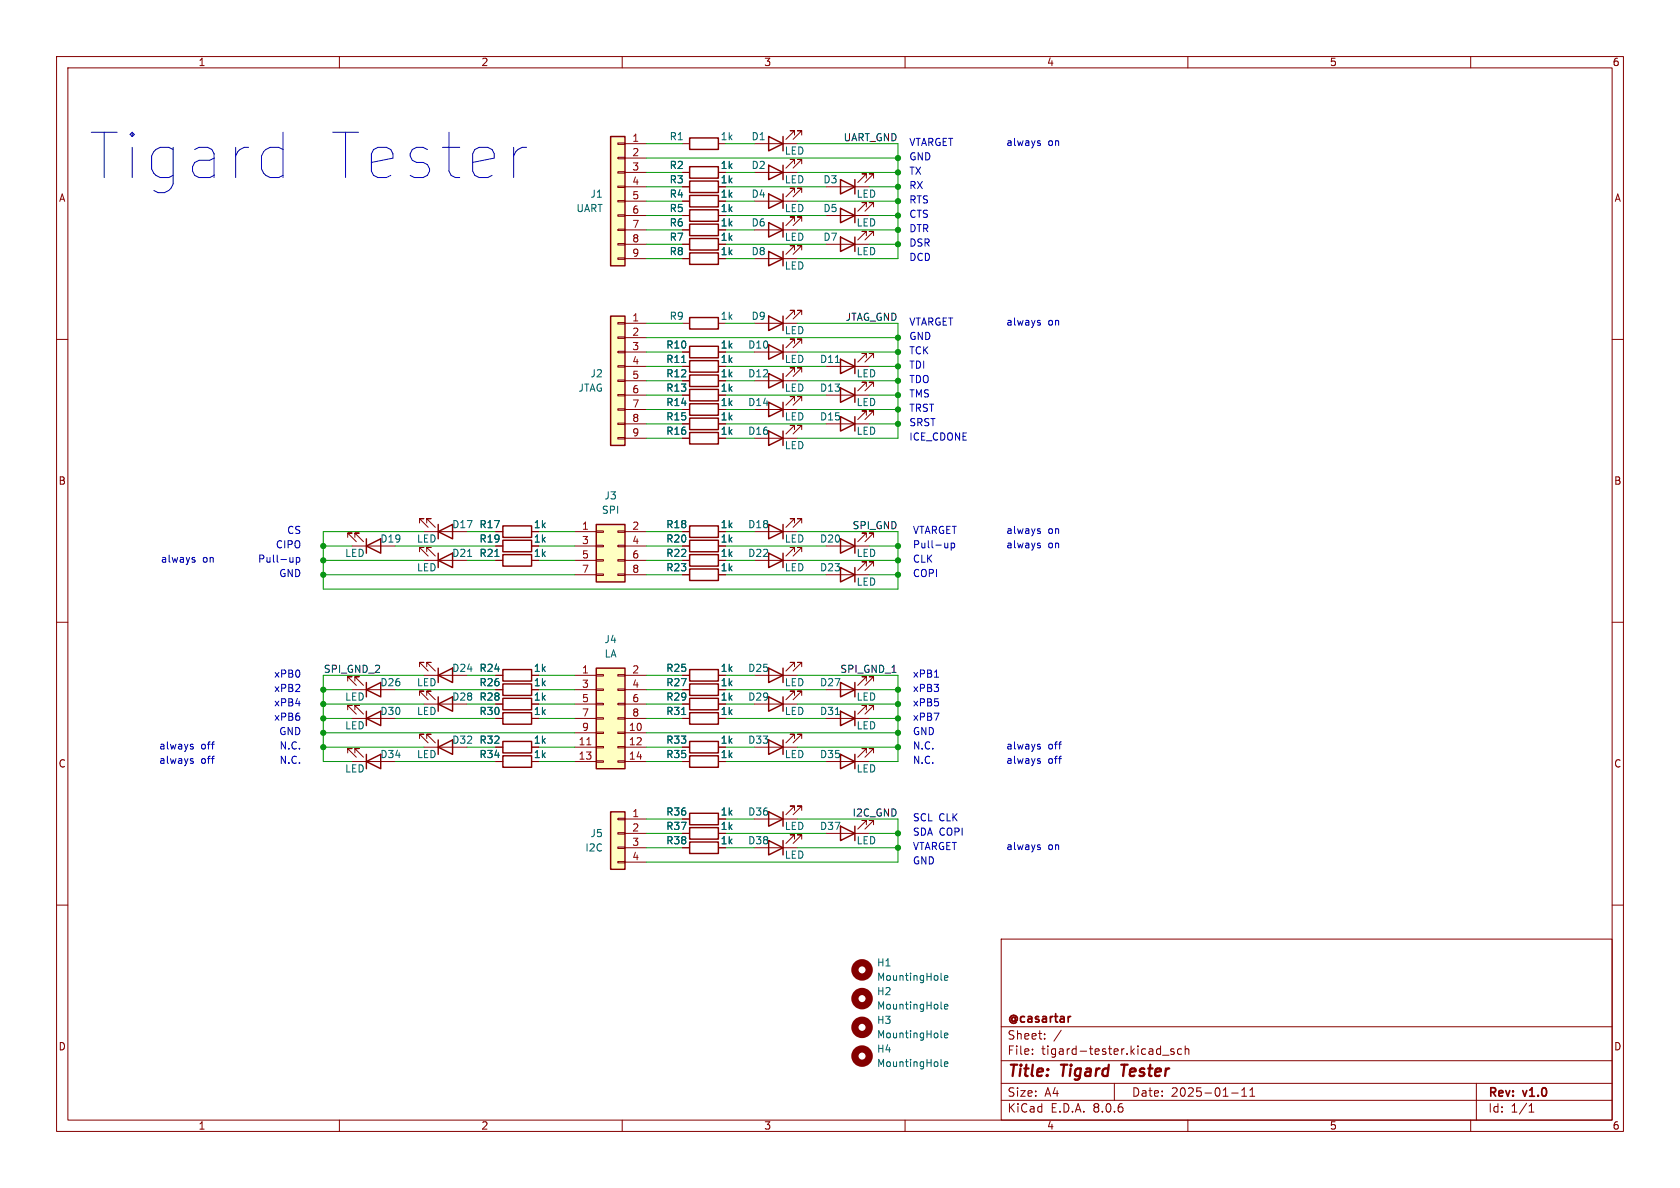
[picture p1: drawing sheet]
<svg xmlns="http://www.w3.org/2000/svg" width="297mm" height="210mm" viewBox="0 0 297 210" stroke-linecap="round" stroke-linejoin="round" font-family="sans-serif">
<g fill="none" stroke="#840000" stroke-width=".18">
<path d="M10 10h277v190h-277zM12 12h273v186h-273zM60 10v2M110 10v2M160 10v2M210 10v2M260 10v2M120.6 30.5h1.3M10 60h2M285 60h2M74.2 92.5v-.8h.7h-.7l1.5 1.5M74.9 94h5.1"/>
<path d="M75.4 92.5v-.8h.8h-.8l1.6 1.5M87.6 94h1.3M10 110h2M285 110h2M87.6 124.5h1.3M10 160h2M285 160h2M177 166h108v32h-108zM60 198v2M110 198v2M160 198v2M177 194.5h108"/>
<path d="M177 191.5h108M177 187.5h108M177 181.5h108M182.5 186.3v.1M182.5 185.5v.1M184.7 183.6v.1M184.7 182.8v.1M187.6 182.1l-1.3 2M197 191.5v3M205.5 186.5h1.2M207.5 185.5l-.3-.1-.2 .2v.2l.5 .2v.3h-.5M208.9 185.5l-.4-.1-.3 .3v.4l.1 .2h.6"/>
<path d="M209.5 185.5l.2-.1 .4 .1 .1 .9M209.5 184.9v1.5M210 198v2M217.7 193.2h1.2M219.5 193.8h.9M219.5 192.7l.5-.4v1.5M221 193.8h.8M221 192.7l.4-.4v1.5M260 198v2M261 191.5v6.5M270.3 196.6h.9M270.3 195.5l.4-.4v1.5"/>
</g>
<path d="M198.2 188.2h1.2M198.8 188.2l-.3 2" fill="none" stroke="#840000" stroke-width=".4"/>
<path d="M189.3 179.7l-.3 .1" fill="none" stroke="#840000" stroke-width=".3"/>
<path d="M121.9 29.5h5.1v2h-5.1zM77.5 94l2.5-1.3v2.6zM77.5 92.7v2.6M88.9 93h5.1v2h-5.1zM88.9 123.4h5.1v2.1h-5.1z" fill="none" stroke="#840000" stroke-width=".25"/>
<path d="M105.4 118.1h5.1v17.8h-5.1z" fill="#ffffc2"/>
<g fill="none" stroke="#840000" stroke-width=".18">
<path d="M120.6 33h1.3M120.6 38.1h1.3M120.6 35.6h1.3M120.6 43.2h1.3M120.6 99.1h1.3M120.6 96.5h1.3M74.2 117.9v-.8h.7h-.7l1.5 1.5M74.9 119.4h5.1M75.4 117.9v-.8h.8h-.8l1.6 1.5M101.6 119.4h3.8M105.4 119.3h1.3v.2h-1.3zM109.2 119.3h1.3v.2h-1.3z"/>
<path d="M110.5 119.4h3.8M120.6 101.6h1.3M74.2 122.9v-.7h.7h-.7l1.5 1.5M74.9 124.5h5.1M75.4 122.9v-.7h.8h-.8l1.6 1.5M101.6 129.5h3.8M101.6 132.1h3.8M101.6 134.6h3.8M101.6 121.9h3.8M101.6 124.5h3.8M101.6 127h3.8M105.4 134.5h1.3v.2h-1.3z"/>
<path d="M105.4 132h1.3v.2h-1.3zM105.4 129.4h1.3v.3h-1.3zM105.4 126.9h1.3v.2h-1.3zM105.4 124.3h1.3v.3h-1.3zM105.4 121.8h1.3v.2h-1.3zM109.2 134.5h1.3v.2h-1.3zM109.2 132h1.3v.2h-1.3zM109.2 129.4h1.3v.3h-1.3zM109.2 126.9h1.3v.2h-1.3zM109.2 124.3h1.3v.3h-1.3zM109.2 121.8h1.3v.2h-1.3zM110.5 129.5h3.8"/>
<path d="M110.5 132.1h3.8M110.5 134.6h3.8M110.5 121.9h3.8M110.5 124.5h3.8M110.5 127h3.8"/>
</g>
<path d="M121.9 32h5.1v2h-5.1zM121.9 37.1h5.1v2h-5.1zM121.9 34.5h5.1v2.1h-5.1zM121.9 42.2h5.1v2h-5.1zM121.9 98h5.1v2.1h-5.1zM121.9 95.5h5.1v2h-5.1zM77.5 119.4l2.5-1.3v2.6zM77.5 118.1v2.6M105.4 118.1h5.1v17.8h-5.1zM121.9 100.6h5.1v2h-5.1zM77.5 124.5l2.5-1.3v2.5zM77.5 123.2v2.5" fill="none" stroke="#840000" stroke-width=".25"/>
<path d="M103.7 131.7h.8" fill="none" stroke="#a90000" stroke-width=".18"/>
<path d="M107.9 24.1h2.6v22.9h-2.6z" fill="#ffffc2"/>
<g fill="none" stroke="#840000" stroke-width=".18">
<path d="M109.2 38h1.3v.2h-1.3zM109.2 35.4h1.3v.3h-1.3zM109.2 32.9h1.3v.2h-1.3zM109.2 30.4h1.3v.2h-1.3zM109.2 27.8h1.3v.3h-1.3zM109.2 25.3h1.3v.2h-1.3zM110.5 25.4h3.8M110.5 27.9h3.8M110.5 30.5h3.8M110.5 33h3.8M110.5 35.6h3.8M110.5 38.1h3.8"/>
<path d="M120.6 25.4h1.3M133.3 25.4h7.7M133.3 30.5h7.7M133.3 35.6h7.7M140.5 23.9v-.8h-.8h.8l-1.6 1.5M140.5 29v-.8h-.8h.8l-1.6 1.5M140.5 34v-.7h-.8h.8l-1.6 1.5M140.5 39.1v-.7h-.8h.8l-1.6 1.5M141.7 23.9v-.8h-.7h.7l-1.5 1.5M141.7 29v-.8h-.7h.7l-1.5 1.5M141.7 34v-.7h-.7h.7l-1.5 1.5M141.7 39.1v-.7h-.7h.7l-1.5 1.5"/>
<path d="M109.2 45.6h1.3v.2h-1.3zM109.2 43.1h1.3v.2h-1.3zM109.2 40.5h1.3v.3h-1.3zM110.5 40.6h3.8M110.5 43.2h3.8M110.5 45.7h3.8M120.6 40.6h1.3M133.3 40.6h7.7M74.2 97.5v-.7h.7h-.7l1.5 1.5M74.9 99.1h5.1M75.4 97.5v-.7h.8h-.8l1.6 1.5M87.6 99.1h1.3"/>
<path d="M87.6 96.5h1.3M74.2 130.6v-.8h.7h-.7l1.5 1.5M74.9 132.1h5.1M75.4 130.6v-.8h.8h-.8l1.6 1.5M87.6 127h1.3M87.6 132.1h1.3M87.6 134.6h1.3"/>
</g>
<g fill="none" stroke="#840000" stroke-width=".25">
<path d="M107.9 24.1h2.6v22.9h-2.6zM121.9 39.6h5.1v2.1h-5.1zM121.9 24.4h5.1v2h-5.1zM135.9 24.1l2.5 1.3-2.5 1.3zM135.9 29.2l2.5 1.3-2.5 1.3zM135.9 34.3l2.5 1.3-2.5 1.2zM135.9 39.4l2.5 1.2-2.5 1.3zM138.4 24.1v2.6M138.4 29.2v2.6M138.4 34.3v2.5M138.4 39.4v2.5M77.5 99.1l2.5-1.3v2.5z"/>
<path d="M77.5 97.8v2.5M88.9 98h5.1v2.1h-5.1zM88.9 95.5h5.1v2h-5.1zM77.5 132.1l2.5-1.3v2.6zM77.5 130.8v2.6M88.9 126h5.1v2h-5.1zM88.9 131.1h5.1v2h-5.1zM88.9 133.6h5.1v2h-5.1z"/>
</g>
<path d="M82.7 98.4h.7M87.5 98.4h.7" fill="none" stroke="#006464" stroke-width=".18"/>
<path d="M107.9 143.5h2.6v10.2h-2.6z" fill="#ffffc2"/>
<g fill="none" stroke="#840000" stroke-width=".18">
<path d="M135.9 99.1h5.1M140.5 97.5v-.7h-.8h.8l-1.6 1.5M141.7 97.5v-.7h-.7h.7l-1.5 1.5M148.6 96.5h5.1M153.2 95v-.8h-.8h.8l-1.6 1.6M154.4 95v-.8h-.7h.7l-1.5 1.6M135.9 119.4h5.1M140.5 117.9v-.8h-.8h.8l-1.6 1.5M141.7 117.9v-.8h-.7h.7l-1.5 1.5M148.6 101.6h5.1M153.2 100.1v-.8h-.8h.8l-1.6 1.5M154.4 100.1v-.8h-.7h.7l-1.5 1.5"/>
<path d="M61.5 125.5v-.8h.7h-.7l1.5 1.5M61.5 133.1v-.8h.7h-.7l1.5 1.6M62.2 127h5.1M62.2 134.6h5.1M62.7 125.5v-.8h.8h-.8l1.6 1.5M62.7 133.1v-.8h.8h-.8l1.6 1.6M120.6 121.9h1.3M120.6 127h1.3M120.6 124.5h1.3M120.6 132.1h1.3M120.6 134.6h1.3M135.9 124.5h5.1"/>
<path d="M135.9 132.1h5.1M140.5 130.6v-.8h-.8h.8l-1.6 1.5M140.5 122.9v-.7h-.8h.8l-1.6 1.5M141.7 130.6v-.8h-.7h.7l-1.5 1.5M141.7 122.9v-.7h-.7h.7l-1.5 1.5M148.6 121.9h5.1M153.2 120.4v-.8h-.8h.8l-1.6 1.6M154.4 120.4v-.8h-.7h.7l-1.5 1.6M109.2 152.3h1.3v.2h-1.3zM109.2 149.7h1.3v.3h-1.3zM109.2 147.2h1.3v.2h-1.3zM109.2 144.7h1.3v.2h-1.3z"/>
<path d="M110.5 144.8h3.8M110.5 147.3h3.8M110.5 149.9h3.8M110.5 152.4h3.8M120.6 144.8h1.3M120.6 147.3h1.3M120.6 149.9h1.3M135.9 144.8h5.1M135.9 149.9h5.1M140.5 143.3v-.8h-.8h.8l-1.6 1.5M140.5 148.3v-.7h-.8h.8l-1.6 1.5M141.7 143.3v-.8h-.7h.7l-1.5 1.5"/>
<path d="M141.7 148.3v-.7h-.7h.7l-1.5 1.5"/>
</g>
<g fill="none" stroke="#840000" stroke-width=".25">
<path d="M135.9 97.8l2.5 1.3-2.5 1.2zM138.4 97.8v2.5M148.6 95.3l2.5 1.2-2.5 1.3zM151.1 95.3v2.5M135.9 118.1l2.5 1.3-2.5 1.3zM138.4 118.1v2.6M148.6 100.3l2.5 1.3-2.5 1.3zM151.1 100.3v2.6M64.8 127l2.5-1.3v2.6zM64.8 134.6l2.5-1.2v2.5zM64.8 125.7v2.6M64.8 133.4v2.5"/>
<path d="M121.9 120.9h5.1v2h-5.1zM121.9 126h5.1v2h-5.1zM121.9 123.4h5.1v2.1h-5.1zM121.9 131.1h5.1v2h-5.1zM121.9 133.6h5.1v2h-5.1zM135.9 130.8l2.5 1.3-2.5 1.3zM135.9 123.2l2.5 1.3-2.5 1.2zM138.4 123.2v2.5M138.4 130.8v2.6M148.6 120.7l2.5 1.2-2.5 1.3zM151.1 120.7v2.5M107.9 143.5h2.6v10.2h-2.6z"/>
<path d="M121.9 143.8h5.1v2h-5.1zM121.9 148.8h5.1v2.1h-5.1zM121.9 146.3h5.1v2h-5.1zM135.9 143.5l2.5 1.3-2.5 1.3zM135.9 148.6l2.5 1.3-2.5 1.2zM138.4 143.5v2.6M138.4 148.6v2.5"/>
</g>
<path d="M120.5 126.3h.7M166.4 173.1l.1 .2M166.4 178.2l.1 .2M167 172.9l.6-.1-.1-.3h-.4l-.1 .1v.6h.5M167 178l.6-.2-.1-.2-.4-.1-.1 .2v.6h.5M166.4 183.3l.1 .2M166.4 188.4l.1 .1M167 183l.6-.1-.1-.2-.4-.1-.1 .2v.6h.5M167 188.1l.6-.1-.1-.2-.4-.1-.1 .2v.6h.5" fill="none" stroke="#006464" stroke-width=".18"/>
<g fill="none" stroke="#840000" stroke-width="1.3">
<circle cx="152.4" cy="171.4" r="1.27"/>
<circle cx="152.4" cy="176.5" r="1.27"/>
<circle cx="152.4" cy="186.7" r="1.27"/>
<circle cx="152.4" cy="181.6" r="1.27"/>
</g>
<path d="M105.4 92.7h5.1v10.2h-5.1z" fill="#ffffc2"/>
<g fill="none" stroke="#840000" stroke-width=".18">
<path d="M101.6 94h3.8M101.6 96.5h3.8M101.6 99.1h3.8M105.4 98.9h1.3v.3h-1.3zM105.4 96.4h1.3v.2h-1.3zM105.4 93.9h1.3v.2h-1.3zM109.2 98.9h1.3v.3h-1.3zM109.2 96.4h1.3v.2h-1.3zM109.2 93.9h1.3v.2h-1.3zM110.5 94h3.8M110.5 96.5h3.8M110.5 99.1h3.8"/>
<path d="M101.6 101.6h3.8M105.4 101.5h1.3v.2h-1.3zM109.2 101.5h1.3v.2h-1.3zM110.5 101.6h3.8"/>
</g>
<path d="M105.4 92.7h5.1v10.2h-5.1z" fill="none" stroke="#840000" stroke-width=".25"/>
<path d="M107.9 55.9h2.6v22.8h-2.6z" fill="#ffffc2"/>
<g fill="none" stroke="#840000" stroke-width=".18">
<path d="M120.6 33h1.3M120.6 38.1h1.3M120.6 30.5h1.3M120.6 35.6h1.3M146 33h7.7M146 38.1h7.7M153.2 31.5v-.8h-.8h.8l-1.6 1.6M153.2 36.6v-.8h-.8h.8l-1.6 1.5M154.4 31.5v-.8h-.7h.7l-1.5 1.6M154.4 36.6v-.8h-.7h.7l-1.5 1.5M109.2 59.6h1.3v.2h-1.3zM109.2 57h1.3v.3h-1.3z"/>
<path d="M110.5 57.2h3.8M110.5 59.7h3.8M120.6 57.2h1.3M120.6 45.7h1.3M120.6 43.2h1.3M120.6 40.6h1.3M133.3 57.2h7.7M133.3 45.7h7.7M140.5 55.6v-.7h-.8h.8l-1.6 1.5M140.5 44.2v-.8h-.8h.8l-1.6 1.6M141.7 55.6v-.7h-.7h.7l-1.5 1.5M141.7 44.2v-.8h-.7h.7l-1.5 1.6"/>
<path d="M146 43.2h7.7M153.2 41.7v-.8h-.8h.8l-1.6 1.5M154.4 41.7v-.8h-.7h.7l-1.5 1.5M109.2 77.3h1.3v.3h-1.3zM109.2 74.8h1.3v.3h-1.3zM109.2 72.3h1.3v.2h-1.3zM109.2 69.7h1.3v.3h-1.3zM109.2 67.2h1.3v.2h-1.3zM109.2 64.6h1.3v.3h-1.3zM109.2 62.1h1.3v.3h-1.3zM110.5 62.2h3.8M110.5 64.8h3.8"/>
<path d="M110.5 67.3h3.8M110.5 69.9h3.8M110.5 72.4h3.8M110.5 74.9h3.8M110.5 77.5h3.8M120.6 62.2h1.3M120.6 64.8h1.3M120.6 67.3h1.3M120.6 69.9h1.3M120.6 72.4h1.3M120.6 74.9h1.3M120.6 77.5h1.3"/>
<path d="M135.9 62.2h5.1M135.9 67.3h5.1M135.9 72.4h5.1M135.9 77.5h5.1M140.5 65.8v-.8h-.8h.8l-1.6 1.5M140.5 70.9v-.8h-.8h.8l-1.6 1.5M140.5 60.7v-.8h-.8h.8l-1.6 1.6M140.5 75.9v-.7h-.8h.8l-1.6 1.5M141.7 65.8v-.8h-.7h.7l-1.5 1.5M141.7 70.9v-.8h-.7h.7l-1.5 1.5M141.7 60.7v-.8h-.7h.7l-1.5 1.6M141.7 75.9v-.7h-.7h.7l-1.5 1.5"/>
<path d="M146 64.8h7.7M148.6 69.9h5.1M148.6 74.9h5.1M153.2 63.2v-.7h-.8h.8l-1.6 1.5M153.2 73.4v-.8h-.8h.8l-1.6 1.6M153.2 68.3v-.7h-.8h.8l-1.6 1.5M154.4 63.2v-.7h-.7h.7l-1.5 1.5M154.4 73.4v-.8h-.7h.7l-1.5 1.6M154.4 68.3v-.7h-.7h.7l-1.5 1.5M61.5 95v-.8h.7h-.7l1.5 1.6M62.2 96.5h5.1M62.7 95v-.8h.8h-.8l1.6 1.6"/>
<path d="M87.6 96.5h1.3M87.6 94h1.3M87.6 99.1h1.3M120.6 96.5h1.3M120.6 94h1.3M120.6 99.1h1.3M135.9 94h5.1M140.5 92.5v-.8h-.8h.8l-1.6 1.5M141.7 92.5v-.8h-.7h.7l-1.5 1.5M87.6 119.4h1.3M120.6 119.4h1.3M120.6 101.6h1.3"/>
<path d="M61.5 120.4v-.8h.7h-.7l1.5 1.6M62.2 121.9h5.1M62.7 120.4v-.8h.8h-.8l1.6 1.6M87.6 121.9h1.3M87.6 134.6h1.3M87.6 127h1.3M87.6 132.1h1.3M87.6 124.5h1.3M120.6 121.9h1.3M120.6 134.6h1.3M120.6 127h1.3M120.6 132.1h1.3"/>
<path d="M120.6 124.5h1.3M146 127h7.7M148.6 134.6h5.1M153.2 133.1v-.8h-.8h.8l-1.6 1.6M153.2 125.5v-.8h-.8h.8l-1.6 1.5M154.4 133.1v-.8h-.7h.7l-1.5 1.6M154.4 125.5v-.8h-.7h.7l-1.5 1.5M120.6 147.3h1.3M120.6 149.9h1.3M120.6 144.8h1.3M148.6 147.3h5.1M153.2 145.8v-.8h-.8h.8l-1.6 1.6"/>
<path d="M154.4 145.8v-.8h-.7h.7l-1.5 1.6"/>
</g>
<g fill="none" stroke="#840000" stroke-width=".25">
<path d="M148.6 31.8l2.5 1.2-2.5 1.3zM148.6 36.8l2.5 1.3-2.5 1.3zM151.1 31.8v2.5M151.1 36.8v2.6M107.9 55.9h2.6v22.8h-2.6zM121.9 56.1h5.1v2.1h-5.1zM121.9 44.7h5.1v2h-5.1zM135.9 55.9l2.5 1.3-2.5 1.2zM135.9 44.5l2.5 1.2-2.5 1.3zM138.4 44.5v2.5M138.4 55.9v2.5M148.6 41.9l2.5 1.3-2.5 1.3z"/>
<path d="M151.1 41.9v2.6M121.9 61.2h5.1v2h-5.1zM121.9 63.8h5.1v2h-5.1zM121.9 66.3h5.1v2h-5.1zM121.9 73.9h5.1v2h-5.1zM121.9 71.4h5.1v2h-5.1zM121.9 68.8h5.1v2.1h-5.1zM121.9 76.5h5.1v2h-5.1zM135.9 66l2.5 1.3-2.5 1.3zM135.9 71.1l2.5 1.3-2.5 1.3zM135.9 61l2.5 1.2-2.5 1.3zM135.9 76.2l2.5 1.3-2.5 1.2z"/>
<path d="M138.4 61v2.5M138.4 66v2.6M138.4 71.1v2.6M138.4 76.2v2.5M148.6 63.5l2.5 1.3-2.5 1.2zM148.6 73.7l2.5 1.2-2.5 1.3zM148.6 68.6l2.5 1.3-2.5 1.2zM151.1 63.5v2.5M151.1 68.6v2.5M151.1 73.7v2.5M64.8 96.5l2.5-1.2v2.5zM64.8 95.3v2.5"/>
<path d="M121.9 93h5.1v2h-5.1zM135.9 92.7l2.5 1.3-2.5 1.3zM138.4 92.7v2.6M88.9 118.4h5.1v2h-5.1zM121.9 118.4h5.1v2h-5.1zM64.8 121.9l2.5-1.2v2.5zM64.8 120.7v2.5M88.9 120.9h5.1v2h-5.1zM148.6 133.4l2.5 1.2-2.5 1.3zM148.6 125.7l2.5 1.3-2.5 1.3zM151.1 125.7v2.6M151.1 133.4v2.5"/>
<path d="M148.6 146.1l2.5 1.2-2.5 1.3zM151.1 146.1v2.5"/>
</g>
<path d="M120.5 64.1h.7M147.7 64.1h.7M87.5 98.4h.7M120.5 126.3h.7M147.7 126.3h.7" fill="none" stroke="#006464" stroke-width=".18"/>
<g fill="none" stroke="#0000c2" stroke-width=".18">
<path d="M92.3 26h.8M183.6 25.3l.3 .1v.1l-.1 .2h-.3M183.6 24.9h.3M183.6 57.1h.3v.2l-.1 .2h-.3M183.6 56.6l.3 .1M34.1 99h.3l.1 .2-.2 .2h-.2M34.1 98.5l.3 .1M51.8 98.5v.9M51.8 99.3l-.4 .1M52.4 98.6l.4-.1 .2 .3-.1 .5h-.5M52.4 98.5v1.3M167.6 96v.8"/>
<path d="M167.6 96.7l-.4 .1M168.2 96.1l.3-.1 .3 .2-.2 .6h-.4M168.2 96v1.3M183.6 96.4l.3 .1v.2l-.1 .1h-.3M183.6 96l.3 .1M183.6 93.9h.3v.2l-.1 .2h-.3M183.6 93.5h.3M165.2 119.7h.7M33.8 132h.3l.1 .2-.2 .2h-.2M33.8 134.5l.3 .1 .1 .2-.2 .1h-.2M33.8 131.6h.3M33.8 134.1l.3 .1"/>
<path d="M183.6 132h.3v.2l-.1 .2h-.3M183.6 131.6h.3M183.6 134.5l.3 .1v.2l-.1 .1h-.3M183.6 134.1l.3 .1M183.6 149.8h.3v.2l-.1 .2h-.3M183.6 149.3l.3 .1"/>
</g>
<g fill="none" stroke="#009600" stroke-width=".18">
<path d="M114.3 33h6.3M114.3 27.9h44.4M114.3 25.4h6.3M114.3 30.5h6.3M114.3 35.6h6.3M114.3 38.1h6.3M128.3 33h17.7M128.3 25.4h5M128.3 30.5h5M128.3 35.6h5M128.3 38.1h17.7M141 25.4h17.7v20.3h-17.7"/>
<path d="M141 30.5h17.7M141 35.6h17.7M153.7 33h5M153.7 38.1h5M114.3 40.6h6.3M114.3 45.7h6.3M114.3 43.2h6.3M114.3 57.2h6.3M114.3 59.7h44.4M128.3 40.6h5M128.3 45.7h5M128.3 43.2h17.7"/>
<path d="M128.3 57.2h5M141 57.2h17.7v20.3h-17.7M141 40.6h17.7M153.7 43.2h5M114.3 64.8h6.3M114.3 69.9h6.3M114.3 67.3h6.3M114.3 62.2h6.3M114.3 72.4h6.3M114.3 74.9h6.3M114.3 77.5h6.3M128.3 64.8h17.7"/>
<path d="M128.3 69.9h17.7M128.3 67.3h5M128.3 62.2h5M128.3 72.4h5M128.3 74.9h17.7M128.3 77.5h5M141 67.3h17.7M141 62.2h17.7M141 72.4h17.7M153.7 64.8h5M153.7 69.9h5M153.7 74.9h5"/>
<path d="M57.1 99.1h17.8M57.1 96.5h5.1M69.8 96.5h17.8M74.9 94h-17.8v10.1h101.6v-10.1h-17.7M82.5 94h5.1M82.5 99.1h5.1M95.2 94h6.4M95.2 99.1h6.4M95.2 96.5h6.4M114.3 94h6.3M114.3 99.1h6.3M114.3 96.5h6.3"/>
<path d="M128.3 94h5M128.3 99.1h5M128.3 96.5h17.7M141 99.1h17.7M153.7 96.5h5M57.1 101.6h44.5M74.9 119.4h-17.8v15.2h5.1M82.5 119.4h5.1M95.2 119.4h6.4M114.3 119.4h6.3M114.3 101.6h6.3M128.3 119.4h5"/>
<path d="M128.3 101.6h17.7M141 119.4h17.7v15.2h-5M153.7 101.6h5M57.1 124.5h17.8M57.1 132.1h17.8M57.1 121.9h5.1M57.1 127h5.1M57.1 129.5h44.5M69.8 134.6h17.8M69.8 121.9h17.8M69.8 127h17.8M82.5 124.5h5.1"/>
<path d="M82.5 132.1h5.1M95.2 124.5h6.4M95.2 134.6h6.4M95.2 132.1h6.4M95.2 121.9h6.4M95.2 127h6.4M114.3 124.5h6.3M114.3 134.6h6.3M114.3 132.1h6.3M114.3 121.9h6.3M114.3 127h6.3M114.3 129.5h44.4"/>
<path d="M128.3 124.5h5M128.3 134.6h17.7M128.3 132.1h5M128.3 121.9h17.7M128.3 127h17.7M141 124.5h17.7M141 132.1h17.7M153.7 121.9h5M153.7 127h5M114.3 149.9h6.3M114.3 144.8h6.3M114.3 147.3h6.3"/>
<path d="M128.3 149.9h5M128.3 144.8h5M128.3 147.3h17.7M141 144.8h17.7v7.6h-44.4M141 149.9h17.7M153.7 147.3h5"/>
</g>
<g fill="#009600" stroke="#009600" stroke-width=".18">
<circle cx="158.7" cy="27.9" r=".46"/>
<circle cx="158.7" cy="30.5" r=".46"/>
<circle cx="158.7" cy="40.6" r=".46"/>
<circle cx="158.7" cy="38.1" r=".46"/>
<circle cx="158.7" cy="33" r=".46"/>
<circle cx="158.7" cy="35.6" r=".46"/>
<circle cx="158.7" cy="72.4" r=".46"/>
<circle cx="158.7" cy="62.2" r=".46"/>
<circle cx="158.7" cy="59.7" r=".46"/>
<circle cx="158.7" cy="64.8" r=".46"/>
<circle cx="158.7" cy="67.3" r=".46"/>
<circle cx="158.7" cy="69.9" r=".46"/>
<circle cx="158.7" cy="74.9" r=".46"/>
<circle cx="158.7" cy="43.2" r=".46"/>
<circle cx="57.1" cy="101.6" r=".46"/>
<circle cx="57.1" cy="99.1" r=".46"/>
<circle cx="57.1" cy="96.5" r=".46"/>
<circle cx="158.7" cy="96.5" r=".46"/>
<circle cx="158.7" cy="121.9" r=".46"/>
<circle cx="158.7" cy="101.6" r=".46"/>
<circle cx="158.7" cy="99.1" r=".46"/>
<circle cx="158.7" cy="147.3" r=".46"/>
<circle cx="158.7" cy="149.9" r=".46"/>
<circle cx="57.1" cy="129.5" r=".46"/>
<circle cx="57.1" cy="132.1" r=".46"/>
<circle cx="57.1" cy="121.9" r=".46"/>
<circle cx="57.1" cy="124.5" r=".46"/>
<circle cx="57.1" cy="127" r=".46"/>
<circle cx="158.7" cy="127" r=".46"/>
<circle cx="158.7" cy="129.5" r=".46"/>
<circle cx="158.7" cy="132.1" r=".46"/>
<circle cx="158.7" cy="124.5" r=".46"/>
</g>
<g font-size="11.1" fill="#0000c2">
<text x="15.9" y="31.9">Tigard</text>
<text x="57.5" y="31.9">Tester</text>
</g>
<g font-size="2.8" fill="#840000">
<text x="178" y="190.9">Title:</text>
<text x="187.7" y="190.9">Tigard</text>
<text x="199.1" y="190.9">Tester</text>
</g>
<g font-size="2.1" fill="#840000">
<text x="178" y="184">Sheet:</text>
<text x="178" y="181.2">@casartar</text>
<text x="178" y="186.7">File:</text>
<text x="184.1" y="186.7">tigard-tester.kicad_sch</text>
<text x="178" y="196.9">KiCad</text>
<text x="178" y="194.1">Size:</text>
<text x="184.7" y="194.1">A4</text>
<text x="185.7" y="196.9">E.D.A.</text>
<text x="193.3" y="196.9">8.0.6</text>
<text x="200" y="194.1">Date:</text>
<text x="207" y="194.1">2025-01-11</text>
<text x="263" y="194.3">Rev:</text>
<text x="263" y="196.9">Id:</text>
<text x="267.1" y="196.9">1/1</text>
<text x="269.4" y="194.3">v1.0</text>
</g>
<g font-size="1.8" fill="#840000">
<text x="35" y="11.9">1</text>
<text x="85" y="11.9">2</text>
<text x="135" y="11.9">3</text>
<text x="185" y="11.9">4</text>
<text x="235" y="11.9">5</text>
<text x="285" y="11.9">6</text>
<text x="10.3" y="35.9">A</text>
<text x="127.3" y="30.1">1k</text>
<text x="127.3" y="32.6">1k</text>
<text x="127.3" y="35.2">1k</text>
<text x="285.3" y="35.9">A</text>
<text x="127.3" y="37.7">1k</text>
<text x="127.3" y="40.2">1k</text>
<text x="127.3" y="42.8">1k</text>
<text x="127.3" y="45.3">1k</text>
<text x="127.3" y="61.8">1k</text>
<text x="127.3" y="64.4">1k</text>
<text x="127.3" y="66.9">1k</text>
<text x="127.3" y="72">1k</text>
<text x="127.3" y="69.4">1k</text>
<text x="127.3" y="74.5">1k</text>
<text x="127.3" y="77.1">1k</text>
<text x="10.3" y="85.9">B</text>
<text x="285.3" y="85.9">B</text>
<text x="94.3" y="93.6">1k</text>
<text x="127.3" y="93.6">1k</text>
<text x="94.3" y="98.7">1k</text>
<text x="94.3" y="96.1">1k</text>
<text x="127.3" y="98.7">1k</text>
<text x="127.3" y="96.1">1k</text>
<text x="127.3" y="101.2">1k</text>
<text x="94.3" y="119">1k</text>
<text x="127.3" y="119">1k</text>
<text x="94.3" y="124.1">1k</text>
<text x="94.3" y="121.5">1k</text>
<text x="127.3" y="121.5">1k</text>
<text x="127.3" y="124.1">1k</text>
<text x="94.3" y="126.6">1k</text>
<text x="94.3" y="131.7">1k</text>
<text x="127.3" y="126.6">1k</text>
<text x="127.3" y="131.7">1k</text>
<text x="10.3" y="135.9">C</text>
<text x="94.3" y="134.2">1k</text>
<text x="127.3" y="134.2">1k</text>
<text x="285.3" y="135.9">C</text>
<text x="127.3" y="144.4">1k</text>
<text x="127.3" y="149.5">1k</text>
<text x="127.3" y="146.9">1k</text>
<text x="10.3" y="185.9">D</text>
<text x="285.3" y="185.9">D</text>
<text x="35" y="199.9">1</text>
<text x="85" y="199.9">2</text>
<text x="135" y="199.9">3</text>
<text x="185" y="199.9">4</text>
<text x="235" y="199.9">5</text>
<text x="285" y="199.9">6</text>
</g>
<g font-size="1.8" fill="#a90000">
<text x="111.7" y="25.1">1</text>
<text x="111.7" y="27.7">2</text>
<text x="111.7" y="30.2">3</text>
<text x="111.7" y="32.8">4</text>
<text x="111.7" y="35.3">5</text>
<text x="111.7" y="37.8">6</text>
<text x="111.7" y="40.4">7</text>
<text x="111.7" y="42.9">8</text>
<text x="111.7" y="45.5">9</text>
<text x="111.7" y="56.9">1</text>
<text x="111.7" y="59.4">2</text>
<text x="111.7" y="62">3</text>
<text x="111.7" y="64.5">4</text>
<text x="111.7" y="67.1">5</text>
<text x="111.7" y="69.6">6</text>
<text x="111.7" y="72.1">7</text>
<text x="111.7" y="74.7">8</text>
<text x="111.7" y="77.2">9</text>
<text x="102.8" y="93.7">1</text>
<text x="111.7" y="93.7">2</text>
<text x="102.8" y="96.3">3</text>
<text x="102.8" y="98.8">5</text>
<text x="102.8" y="101.3">7</text>
<text x="111.7" y="96.3">4</text>
<text x="111.7" y="98.8">6</text>
<text x="111.7" y="101.3">8</text>
<text x="102.8" y="119.1">1</text>
<text x="111.7" y="119.1">2</text>
<text x="102.8" y="121.7">3</text>
<text x="102.8" y="124.2">5</text>
<text x="111.7" y="121.7">4</text>
<text x="111.7" y="124.2">6</text>
<text x="102.2" y="131.8">11</text>
<text x="102.8" y="126.7">7</text>
<text x="102.8" y="129.3">9</text>
<text x="111.1" y="129.3">10</text>
<text x="111.1" y="131.8">12</text>
<text x="111.7" y="126.7">8</text>
<text x="102.2" y="134.4">13</text>
<text x="111.1" y="134.4">14</text>
<text x="111.7" y="144.5">1</text>
<text x="111.7" y="147.1">2</text>
<text x="111.7" y="149.6">3</text>
<text x="111.7" y="152.1">4</text>
</g>
<g font-size="1.8" fill="#006464">
<text x="118.3" y="25">R1</text>
<text x="127.3" y="25">1k</text>
<text x="132.8" y="25">D1</text>
<text x="138.6" y="27.5">LED</text>
<text x="104.3" y="35.2">J1</text>
<text x="118.3" y="30.1">R2</text>
<text x="118.3" y="32.6">R3</text>
<text x="118.3" y="35.2">R4</text>
<text x="132.8" y="30.1">D2</text>
<text x="132.8" y="35.2">D4</text>
<text x="138.6" y="32.6">LED</text>
<text x="145.5" y="32.6">D3</text>
<text x="151.3" y="35.2">LED</text>
<text x="101.8" y="37.7">UART</text>
<text x="118.3" y="37.7">R5</text>
<text x="118.3" y="40.2">R6</text>
<text x="132.8" y="40.2">D6</text>
<text x="138.6" y="37.7">LED</text>
<text x="145.5" y="37.7">D5</text>
<text x="151.3" y="40.2">LED</text>
<text x="118.3" y="42.8">R7</text>
<text x="118.3" y="45.3">R8</text>
<text x="132.8" y="45.3">D8</text>
<text x="138.6" y="42.8">LED</text>
<text x="138.6" y="47.9">LED</text>
<text x="145.5" y="42.8">D7</text>
<text x="151.3" y="45.3">LED</text>
<text x="118.3" y="56.7">R9</text>
<text x="127.3" y="56.7">1k</text>
<text x="132.8" y="56.7">D9</text>
<text x="138.6" y="59.3">LED</text>
<text x="117.7" y="61.8">R10</text>
<text x="117.7" y="64.4">R11</text>
<text x="132.2" y="61.8">D10</text>
<text x="138.6" y="64.4">LED</text>
<text x="144.9" y="64.4">D11</text>
<text x="102.2" y="69.4">JTAG</text>
<text x="104.3" y="66.9">J2</text>
<text x="117.7" y="66.9">R12</text>
<text x="117.7" y="72">R14</text>
<text x="117.7" y="69.4">R13</text>
<text x="132.2" y="66.9">D12</text>
<text x="132.2" y="72">D14</text>
<text x="138.6" y="69.4">LED</text>
<text x="144.9" y="69.4">D13</text>
<text x="151.3" y="66.9">LED</text>
<text x="151.3" y="72">LED</text>
<text x="117.7" y="74.5">R15</text>
<text x="117.7" y="77.1">R16</text>
<text x="132.2" y="77.1">D16</text>
<text x="138.6" y="74.5">LED</text>
<text x="144.9" y="74.5">D15</text>
<text x="151.3" y="77.1">LED</text>
<text x="138.6" y="79.6">LED</text>
<text x="106.8" y="88.5">J3</text>
<text x="79.8" y="93.6">D17</text>
<text x="84.7" y="93.6">R17</text>
<text x="106.3" y="91">SPI</text>
<text x="117.7" y="93.6">R18</text>
<text x="132.2" y="93.6">D18</text>
<text x="60.9" y="98.7">LED</text>
<text x="67.1" y="96.1">D19</text>
<text x="73.6" y="96.1">LED</text>
<text x="73.6" y="101.2">LED</text>
<text x="79.8" y="98.7">D21</text>
<text x="84.7" y="98.7">R21</text>
<text x="84.7" y="96.1">R19</text>
<text x="117.7" y="98.7">R22</text>
<text x="117.7" y="96.1">R20</text>
<text x="117.7" y="101.2">R23</text>
<text x="132.2" y="98.7">D22</text>
<text x="138.6" y="101.2">LED</text>
<text x="138.6" y="96.1">LED</text>
<text x="144.9" y="96.1">D20</text>
<text x="144.9" y="101.2">D23</text>
<text x="151.3" y="98.7">LED</text>
<text x="151.3" y="103.7">LED</text>
<text x="106.8" y="113.9">J4</text>
<text x="79.8" y="119">D24</text>
<text x="84.7" y="119">R24</text>
<text x="106.8" y="116.4">LA</text>
<text x="117.7" y="119">R25</text>
<text x="132.2" y="119">D25</text>
<text x="60.9" y="124.1">LED</text>
<text x="67.1" y="121.5">D26</text>
<text x="73.6" y="121.5">LED</text>
<text x="79.8" y="124.1">D28</text>
<text x="84.7" y="124.1">R28</text>
<text x="84.7" y="121.5">R26</text>
<text x="117.7" y="121.5">R27</text>
<text x="117.7" y="124.1">R29</text>
<text x="132.2" y="124.1">D29</text>
<text x="138.6" y="121.5">LED</text>
<text x="144.9" y="121.5">D27</text>
<text x="151.3" y="124.1">LED</text>
<text x="60.9" y="129.1">LED</text>
<text x="67.1" y="126.6">D30</text>
<text x="73.6" y="126.6">LED</text>
<text x="79.8" y="131.7">D32</text>
<text x="84.7" y="126.6">R30</text>
<text x="84.7" y="131.7">R32</text>
<text x="117.7" y="126.6">R31</text>
<text x="117.7" y="131.7">R33</text>
<text x="132.2" y="131.7">D33</text>
<text x="138.6" y="126.6">LED</text>
<text x="144.9" y="126.6">D31</text>
<text x="151.3" y="129.1">LED</text>
<text x="60.9" y="136.8">LED</text>
<text x="67.1" y="134.2">D34</text>
<text x="73.6" y="134.2">LED</text>
<text x="84.7" y="134.2">R34</text>
<text x="117.7" y="134.2">R35</text>
<text x="138.6" y="134.2">LED</text>
<text x="144.9" y="134.2">D35</text>
<text x="151.3" y="136.8">LED</text>
<text x="104.3" y="148.2">J5</text>
<text x="117.7" y="144.4">R36</text>
<text x="117.7" y="149.5">R38</text>
<text x="117.7" y="146.9">R37</text>
<text x="132.2" y="144.4">D36</text>
<text x="132.2" y="149.5">D38</text>
<text x="138.6" y="146.9">LED</text>
<text x="144.9" y="146.9">D37</text>
<text x="151.3" y="149.5">LED</text>
<text x="103.4" y="150.7">I2C</text>
<text x="138.6" y="152">LED</text>
<text x="154.9" y="171">H1</text>
<text x="154.9" y="173.6">MountingHole</text>
<text x="154.9" y="176.1">H2</text>
<text x="154.9" y="178.7">MountingHole</text>
<text x="154.9" y="181.2">H3</text>
<text x="154.9" y="183.7">MountingHole</text>
<text x="154.9" y="186.3">H4</text>
<text x="154.9" y="188.8">MountingHole</text>
</g>
<g font-size="1.8" fill="#0f0f0f">
<text x="149.1" y="25.1">UART_GND</text>
<text x="149.4" y="56.8">JTAG_GND</text>
<text x="150.6" y="93.6">SPI_GND</text>
<text x="57.1" y="119">SPI_GND_2</text>
<text x="148.4" y="119">SPI_GND_1</text>
<text x="150.6" y="144.4">I2C_GND</text>
</g>
<g font-size="1.8" fill="#0000c2">
<text x="160.7" y="28.6">GND</text>
<text x="160.7" y="26">VTARGET</text>
<text x="177.8" y="26">always</text>
<text x="185.3" y="26">on</text>
<text x="160.7" y="33.6">RX</text>
<text x="160.7" y="31.1">TX</text>
<text x="160.7" y="38.7">CTS</text>
<text x="160.7" y="41.3">DTR</text>
<text x="160.7" y="36.2">RTS</text>
<text x="160.7" y="43.8">DSR</text>
<text x="160.7" y="46.3">DCD</text>
<text x="160.7" y="57.8">VTARGET</text>
<text x="177.8" y="57.8">always</text>
<text x="185.3" y="57.8">on</text>
<text x="160.7" y="60.3">GND</text>
<text x="160.7" y="62.8">TCK</text>
<text x="160.7" y="65.4">TDI</text>
<text x="160.7" y="67.9">TDO</text>
<text x="160.7" y="70.5">TMS</text>
<text x="160.7" y="75.5">SRST</text>
<text x="160.7" y="73">TRST</text>
<text x="160.7" y="78.1">ICE_CDONE</text>
<text x="50.7" y="94.6">CS</text>
<text x="161.3" y="94.6">VTARGET</text>
<text x="177.8" y="94.6">always</text>
<text x="185.3" y="94.6">on</text>
<text x="28.3" y="99.7">always</text>
<text x="35.8" y="99.7">on</text>
<text x="45.5" y="99.7">Pull-up</text>
<text x="48.7" y="97.1">CIPO</text>
<text x="161.3" y="97.1">Pull-up</text>
<text x="161.3" y="99.7">CLK</text>
<text x="177.8" y="97.1">always</text>
<text x="185.3" y="97.1">on</text>
<text x="49.3" y="102.2">GND</text>
<text x="161.3" y="102.2">COPI</text>
<text x="48.4" y="120">xPB0</text>
<text x="161.3" y="120">xPB1</text>
<text x="48.4" y="122.5">xPB2</text>
<text x="48.4" y="125.1">xPB4</text>
<text x="161.3" y="122.5">xPB3</text>
<text x="161.3" y="125.1">xPB5</text>
<text x="48.4" y="127.6">xPB6</text>
<text x="49.3" y="130.2">GND</text>
<text x="161.3" y="127.6">xPB7</text>
<text x="161.3" y="130.2">GND</text>
<text x="28" y="132.7">always</text>
<text x="28" y="135.2">always</text>
<text x="35.5" y="132.7">off</text>
<text x="35.5" y="135.2">off</text>
<text x="49.3" y="135.2">N.C.</text>
<text x="49.3" y="132.7">N.C.</text>
<text x="161.3" y="132.7">N.C.</text>
<text x="161.3" y="135.2">N.C.</text>
<text x="177.8" y="132.7">always</text>
<text x="177.8" y="135.2">always</text>
<text x="185.3" y="132.7">off</text>
<text x="185.3" y="135.2">off</text>
<text x="161.3" y="147.9">SDA COPI</text>
<text x="161.3" y="145.4">SCL CLK</text>
<text x="161.3" y="153">GND</text>
<text x="161.3" y="150.5">VTARGET</text>
<text x="177.8" y="150.5">always</text>
<text x="185.3" y="150.5">on</text>
</g>
</svg>
